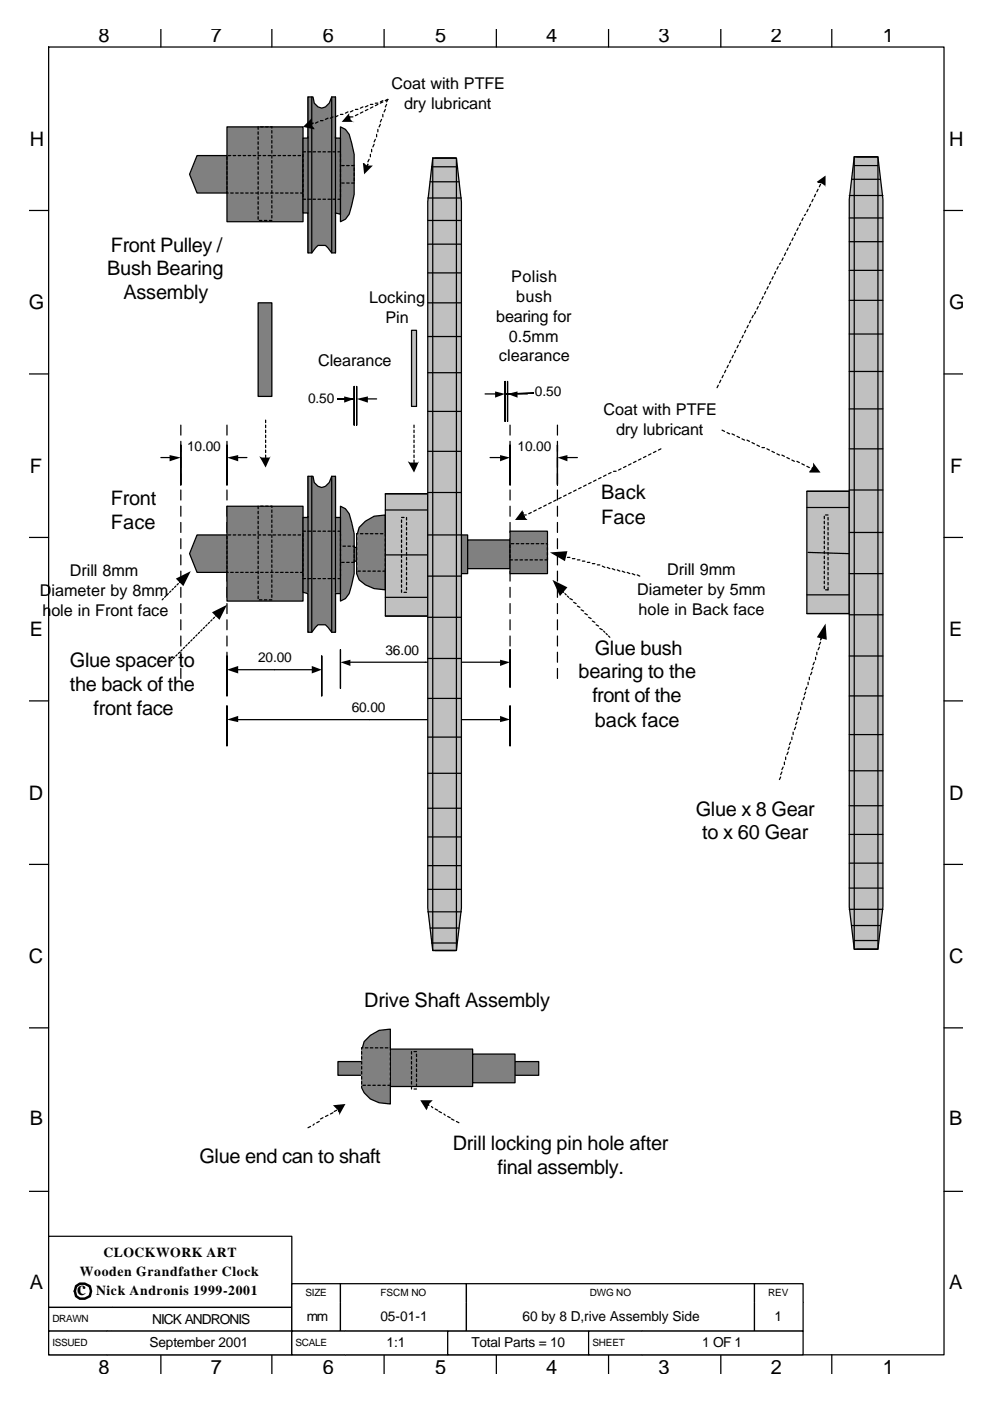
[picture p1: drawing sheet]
<svg xmlns="http://www.w3.org/2000/svg" width="210mm" height="297mm" viewBox="0 0 210 297" stroke-linecap="round" stroke-linejoin="round" font-family="sans-serif">
<g fill="#808080" stroke="#000" stroke-width=".26">
<path d="M64.3 31.9h7.9v10.1h-7.9z" fill-rule="evenodd"/>
<path d="M41.8 33h22.5v7.9h-22.5l-1.6-3.9z" fill-rule="evenodd"/>
<path d="M72.2 26.9l1.1 .5 .8 1.1 1 4.2v8.5l-1 4.2-.8 1.1-1.1 .5z" fill-rule="evenodd"/>
</g>
<g fill="none" stroke="#000" stroke-width=".26">
<path d="M67.2 38.8h.5M67.2 35.6v.6M67.2 36.7v.5M67.2 37.7v.6M67.2 35.1h.5M68.3 38.8h.5M68.3 35.1h.5M69.3 38.8h.5M69.3 35.1h.5M70.4 38.8h.5M70.4 35.1h.5M71.4 38.8h.6"/>
<path d="M71.4 35.1h.6M72.5 38.8h.5M72.5 35.1h.5M73.6 38.8h.5M73.6 35.1h.5M74.6 38.8h.5M74.6 35.1h.5M75.1 35.6v.6M75.1 36.7v.5M75.1 37.7v.6"/>
</g>
<path d="M48.2 26.9h16.1v20.1h-16.1z" fill-rule="evenodd" fill="#808080" stroke="#000" stroke-width=".26"/>
<g fill="none" stroke="#000" stroke-width=".26">
<path d="M48.2 33.2v.6M48.2 34.3v.5M48.2 35.4v.5M48.2 36.4v.6M48.2 37.5v.5M48.2 38.5v.6M48.2 39.6v.5M48.4 33h.5M49.5 33h.5M50.5 33h.6M51.6 33h.5M52.7 33h.5"/>
<path d="M53.7 33h.5M54.8 33h.5M54.8 26.9v.5M54.8 28v.5M54.8 29v.5M54.8 30.1v.5M54.8 31.1v.6M54.8 32.2v.5M54.8 33.2v.6M54.8 34.3v.5M54.8 35.4v.5M54.8 36.4v.6"/>
<path d="M54.8 37.5v.5M54.8 38.5v.6M54.8 39.6v.5M55.3 26.9h.5M55.8 33h.6M56.4 26.9h.5M56.9 33h.5M57.4 26.9h.3v.3M57.7 27.7v.5M57.7 28.8v.5M57.7 29.8v.5M57.7 30.9v.5"/>
<path d="M57.7 31.9v.6M57.7 33v.5M57.7 34v.6M57.7 35.1v.5M57.7 36.2v.5M57.7 37.2v.5M57.7 38.3v.5M57.7 39.3v.6M57.9 33h.6M59 33h.5M60.1 33h.5M61.1 33h.5"/>
<path d="M62.2 33h.5M63.2 33h.6M64.3 33v.5M64.3 34v.6M64.3 35.1v.5M64.3 36.2v.5M64.3 37.2v.5M64.3 38.3v.5M64.3 39.3v.6M65.4 20.5v33.1M71.2 20.5v33.1M48.2 40.7v.2h.2"/>
<path d="M48.9 40.9h.6M50 40.9h.5M51.1 40.9h.5M52.1 40.9h.6M53.2 40.9h.5M54.2 40.9h.6M54.8 40.7v.5M54.8 41.7v.5M54.8 42.8v.5M54.8 43.8v.6M54.8 44.9v.5M54.8 45.9v.6"/>
<path d="M55 46.7h.6M55.3 40.9h.5M56.1 46.7h.5M56.4 40.9h.5M57.1 46.7h.6M57.4 40.9h.5M57.7 40.4v.5M57.7 41.5v.5M57.7 42.5v.5M57.7 43.6v.5M57.7 44.6v.6M57.7 45.7v.5"/>
<path d="M58.5 40.9h.5M59.5 40.9h.6M60.6 40.9h.5M61.6 40.9h.6M62.7 40.9h.5M64.3 40.4v.5h-.5"/>
</g>
<path d="M65.4 20.5h1l.3 1.4 .8 .8 .8 .2 .8-.2 .7-.8 .6-1.4h.8v8.8h1v16.1l-1-.2v8.4h-.8l-1.3-1.6h-1.6l-1.4 1.6h-.7v-8.4h-1.1v-15.9h1.1z" fill-rule="evenodd" fill="#808080" stroke="#000" stroke-width=".26"/>
<g fill="none" stroke="#000" stroke-width=".26">
<path d="M64.3 32.2h.5M64.3 32.7v.5M64.3 33.8v.5M64.3 34.8v.6M64.3 35.9v.5M64.3 37v.5M64.3 38v.5M64.3 39.1v.5M65.4 32.2h.5M65.4 29v16.2M66.1 20.5v33.1M66.4 32.2h.5"/>
<path d="M67.5 32.2h.5M68.5 32.2h.6M69.6 32.2h.5M70.4 20.5v33.1M70.6 32.2h.6M71.2 29v16.2M71.7 32.2h.5M72.2 32.7v.5M72.2 33.8v.5M72.2 34.8v.6M72.2 35.9v.5M72.2 37v.5"/>
<path d="M72.2 38v.5M72.2 39.1v.5M64.3 42.2h.5M64.3 40.1v.6M64.3 41.2v.5M65.4 42.2h.5M66.4 42.2h.5M67.5 42.2h.5M68.5 42.2h.6M69.6 42.2h.5M70.6 42.2h.6M71.7 42.2h.5"/>
<path d="M72.2 40.1v.6M72.2 41.2v.5"/>
</g>
<path d="M72.2 137.8v8.2zM108.2 137.8v7.9z" fill-rule="evenodd" fill="#fff"/>
<path d="M72.2 137.8v8.2v-8.2M108.2 137.8v7.9v-7.9M74.3 140.4h32.1" fill="none" stroke="#000" stroke-width=".26"/>
<path d="M106.1 139.9l2.1 .5-2.1 .8zM72.2 140.4l2.1-.5v1.3z" fill="#000"/>
<g fill="#fff">
<path d="M81.2 135.9h8v4h-8z" fill-rule="evenodd"/>
<path d="M48.2 139.1v8.4zM68.3 139.1v8.4z" fill-rule="evenodd"/>
</g>
<path d="M48.2 139.1v8.4v-8.4M68.3 139.1v8.4v-8.4M50.3 142h16.1" fill="none" stroke="#000" stroke-width=".26"/>
<path d="M48.2 142l2.3-.8v1.6zM66.1 141.2l2.2 .8-2.2 .8z" fill="#000"/>
<g fill="#fff">
<path d="M54.2 137.5h8v4h-8z" fill-rule="evenodd"/>
<path d="M48.2 149.7v8.4zM108.2 149.7v8.4z" fill-rule="evenodd"/>
</g>
<path d="M48.2 149.7v8.4v-8.4M50.3 152.6h56.1M108.2 149.7v8.4v-8.4" fill="none" stroke="#000" stroke-width=".26"/>
<path d="M48.2 152.6l2.3-.8v1.3zM106.1 151.8l2.1 .8-2.1 .5z" fill="#000"/>
<g fill="#fff">
<path d="M200.3 252.6h4z"/>
<path d="M74.3 148.1h8v3.9h-8z" fill-rule="evenodd"/>
</g>
<g fill="none" stroke="#000" stroke-width=".26">
<path d="M10.3 10h190v277.2h-190zM34.1 6.2v3.8M57.7 6.2v3.8M81.5 6.2v3.8M105.3 6.2v3.8M129.1 6.2v3.8M152.9 6.2v3.8M176.5 6.2v3.8M6.3 44.6h4M200.3 44.6h4M6.3 79.3h4M200.3 79.3h4"/>
<path d="M6.3 113.9h4M200.3 113.9h4M6.3 148.6h4M200.3 148.6h4M6.3 183.3h4M200.3 183.3h4M6.3 217.9h4M200.3 217.9h4M6.3 252.6h4M200.3 252.6h4M34.1 287.2v4.1M57.7 287.2v4.1"/>
<path d="M81.5 287.2v4.1M105.3 287.2v4.1M129.1 287.2v4.1M152.9 287.2v4.1M176.5 287.2v4.1"/>
</g>
<path d="M10.3 262.1h51.6v15.1h-51.6z" fill-rule="evenodd" fill="#fff" stroke="#000" stroke-width=".26"/>
<path d="M61.9 272.2h10.3v3.9h-10.3z" fill-rule="evenodd" fill="#fff"/>
<path d="M61.9 276.1v-3.9h10.3v3.9" fill="none" stroke="#000" stroke-width=".26"/>
<path d="M72.2 272.2h26.8v3.9h-26.8z" fill-rule="evenodd" fill="#fff"/>
<path d="M72.2 276.1v-3.9h26.8v3.9" fill="none" stroke="#000" stroke-width=".26"/>
<path d="M99 272.2h61.1v3.9h-61.1z" fill-rule="evenodd" fill="#fff"/>
<path d="M99 276.1v-3.9h61.1v3.9" fill="none" stroke="#000" stroke-width=".26"/>
<path d="M160.1 272.2h10.3v3.9h-10.3z" fill-rule="evenodd" fill="#fff"/>
<path d="M160.1 276.1v-3.9h10.3v3.9" fill="none" stroke="#000" stroke-width=".26"/>
<path d="M10.3 277.2h13.5v5h-13.5z" fill-rule="evenodd" fill="#fff"/>
<path d="M23.8 277.2h-13.5v5h13.5" fill="none" stroke="#000" stroke-width=".26"/>
<path d="M23.8 277.2h38.1v5h-38.1z" fill-rule="evenodd" fill="#fff"/>
<path d="M23.8 277.2h38.1v5h-38.1" fill="none" stroke="#000" stroke-width=".26"/>
<path d="M61.9 276.1h10.3v6.1h-10.3z" fill-rule="evenodd" fill="#fff"/>
<path d="M61.9 276.1v6.1h10.3v-6.1" fill="none" stroke="#000" stroke-width=".26"/>
<path d="M72.2 276.1h26.8v6.1h-26.8z" fill-rule="evenodd" fill="#fff"/>
<path d="M72.2 276.1v6.1h26.8v-6.1" fill="none" stroke="#000" stroke-width=".26"/>
<path d="M99 276.1h61.1v6.1h-61.1z" fill-rule="evenodd" fill="#fff"/>
<path d="M99 276.1v6.1h61.1v-6.1" fill="none" stroke="#000" stroke-width=".26"/>
<path d="M160.1 276.1h10.3v6.1h-10.3z" fill-rule="evenodd" fill="#fff"/>
<path d="M160.1 276.1v6.1h10.3v-6.1" fill="none" stroke="#000" stroke-width=".26"/>
<path d="M10.3 282.2h12.5v5h-12.5z" fill-rule="evenodd" fill="#fff"/>
<path d="M22.8 282.2h-12.5v5h12.5" fill="none" stroke="#000" stroke-width=".26"/>
<path d="M22.8 282.2h39.1v5h-39.1z" fill-rule="evenodd" fill="#fff"/>
<path d="M22.8 282.2h39.1v5h-39.1" fill="none" stroke="#000" stroke-width=".26"/>
<path d="M61.9 282.2h11.4v5h-11.4z" fill-rule="evenodd" fill="#fff"/>
<path d="M73.3 282.2h-11.4v5h11.4" fill="none" stroke="#000" stroke-width=".26"/>
<path d="M73.3 282.2h21.7v5h-21.7z" fill-rule="evenodd" fill="#fff"/>
<path d="M73.3 282.2h21.7v5h-21.7" fill="none" stroke="#000" stroke-width=".26"/>
<path d="M95 282.2h29.9v5h-29.9z" fill-rule="evenodd" fill="#fff" stroke="#000" stroke-width=".26"/>
<path d="M124.9 282.2h11.4v5h-11.4z" fill-rule="evenodd" fill="#fff"/>
<path d="M136.3 282.2h-11.4v5h11.4" fill="none" stroke="#000" stroke-width=".26"/>
<path d="M136.3 282.2h34.1v5h-34.1z" fill-rule="evenodd" fill="#fff"/>
<g fill="none" stroke="#000" stroke-width=".26">
<path d="M48.2 90.1v2.2M48.2 93.6v2.1M48.2 97v2.1M108.2 90.1v2.2M108.2 93.6v2.1M108.2 97v2.1M48.2 100.5v2.1M48.2 103.9v2.1M48.2 107.3v2.1M48.2 110.8v2.1M48.2 114.2v2.1M48.2 117.7v2.1"/>
<path d="M108.2 100.5v2.1M108.2 103.9v2.1M108.2 107.3v2.1M108.2 110.8v2.1M108.2 114.2v2.1M108.2 117.7v2.1M36.5 139.9l-.3 .2M37 139.3l-.2 .3M37.6 138.8l-.3 .3M38.1 138.3l-.3 .3M38.6 137.8l-.2 .2M39.2 137.2l-.3 .3"/>
<path d="M39.7 136.7l-.3 .3M40.2 136.2l-.2 .2M40.7 135.6l-.2 .3M41.3 135.1l-.3 .3M41.8 134.6l-.3 .2M42.3 134.1l-.2 .2M42.9 133.5l-.3 .3M43.4 133l-.3 .3M43.9 132.5l-.2 .2M44.4 131.9l-.2 .3M45 131.4l-.3 .3M45.5 130.9l-.3 .2"/>
<path d="M46 130.4l-.2 .2M48.2 121.1v2.1M48.2 124.5v2.1M48.2 128v2.1M48.2 131.4v2.1M48.2 134.8v2.2M48.2 138.3v2.1M108.2 121.1v2.1M108.2 124.5v2.1M108.2 128v2.1M108.2 131.4v2.1M108.2 134.8v2.2"/>
<path d="M108.2 138.3v2.1M48.2 141.7v2.1M108.2 141.7v2.1M136.3 282.2h34.1v5h-34.1"/>
</g>
<path d="M45 129.8l3.2-1.6-1.6 3.2z" fill="#000"/>
<path d="M75.1 81.9v8.2zM75.7 81.9v8.2zM68.3 84.6h6.8z" fill-rule="evenodd" fill="#fff"/>
<path d="M70.9 84.6h2.4M75.1 81.9v8.2v-8.2M75.1 84.6h-6.8h6.8M75.7 81.9v8.2v-8.2M77.8 84.6h2.1" fill="none" stroke="#000" stroke-width=".26"/>
<path d="M73 84l2.1 .6-2.1 .8zM75.7 84.6l2.4-.6v1.4z" fill="#000"/>
<g fill="#fff">
<path d="M65.1 82.5h6.3v3.9h-6.3z" fill-rule="evenodd"/>
<path d="M107.2 80.9v8.4zM107.7 80.9v8.4zM107.4 83.5l8.8-.2z" fill-rule="evenodd"/>
</g>
<path d="M102.9 83.5h2.4M107.2 80.9v8.4v-8.4M107.4 83.5l8.8-.2-8.8 .2M107.7 80.9v8.4v-8.4M109.8 83.5h2.1" fill="none" stroke="#000" stroke-width=".26"/>
<path d="M105 83l2.2 .5-2.2 .8zM107.7 83.5l2.1-.5v1.3z" fill="#000"/>
<path d="M113.2 81.1h6.1v4h-6.1z" fill-rule="evenodd" fill="#fff"/>
<g fill="none" stroke="#000" stroke-width=".26">
<path d="M119.3 125.3l.3 .3M119.9 125.9l.2 .2M120.4 126.4l.2 .2M120.9 126.9l.5 .3M121.7 127.7l.5 .3M122.5 128.5l.5 .3M123.3 129.3l.5 .3M124.1 130.1l.5 .3M124.9 130.9l.5 .2M125.7 131.7l.5 .2M126.5 132.5l.5 .2M127.3 133.3l.5 .2"/>
<path d="M128.1 133.8l.2 .3M128.6 134.3l.3 .3M129.1 134.8l.3 .3M173 139.3v.6M173.3 138.3v.5M173.8 137.2l-.2 .6M174.1 136.2l-.3 .5M174.4 135.1l-.3 .5M167.2 159.5l-.2 .5M167.5 158.4l-.3 .5M167.7 157.3l-.2 .6M168 156.3v.5"/>
<path d="M168.3 155.2v.6M168.8 154.2l-.3 .5M169.1 153.1l-.3 .5M169.3 152l-.2 .6M169.6 151l-.3 .5M169.9 149.9v.6M170.1 148.9v.5M170.7 147.8l-.3 .5M170.9 146.8l-.2 .5M171.2 145.7l-.3 .5M171.4 144.6v.6M171.7 143.6v.5"/>
<path d="M172.2 142.5l-.2 .6M172.5 141.5l-.3 .5M172.8 140.4l-.3 .5M165.6 164.7l-.2 .6M165.9 163.7l-.3 .5M166.2 162.6l-.3 .6M166.4 161.6v.5M166.7 160.5v.5M65.9 238.8l-.5 .3M66.7 238.3l-.3 .3M67.7 237.8l-.5 .2M68.5 237l-.5 .2"/>
<path d="M69.6 236.4l-.5 .3M70.6 235.9l-.5 .3M71.4 235.4l-.5 .3"/>
</g>
<g fill="#000">
<path d="M117.2 122.9l3.2 1.6-1.6 1.9zM175.2 132.2l.2 3.4-2.1-.5z"/>
<path d="M70.6 234.3l2.7-.2-1.3 2.3v-.5l-.3-.2v-.3z" fill-rule="evenodd"/>
</g>
<path d="M54.8 64.2h2.9v19.8h-2.9z" fill-rule="evenodd" fill="#808080" stroke="#000" stroke-width=".26"/>
<g fill="none" stroke="#000" stroke-width=".26">
<path d="M56.4 89.1v.5M56.4 90.1v.6M56.4 91.2v.5M56.4 92.3v.5M56.4 93.3v.5M56.4 94.4v.5M56.4 95.4v.6M56.4 96.5v.5M87.8 90.1v.6M87.8 91.2v.5M87.8 92.3v.5M87.8 93.3v.5"/>
<path d="M87.8 94.4v.5M87.8 95.4v.6M87.8 96.5v.5M87.8 97.5v.6"/>
</g>
<g fill="#000">
<path d="M55 96.7l.6 .3h1.5l.3-.3-1 2.4z" fill-rule="evenodd"/>
<path d="M86.5 97.8l.5 .3h1.6l.3-.3-1.1 2.4z" fill-rule="evenodd"/>
</g>
<path d="M87.3 70h1.1v16.2h-1.1z" fill-rule="evenodd" fill="#c0c0c0" stroke="#000" stroke-width=".26"/>
<g fill="none" stroke="#000" stroke-width=".26">
<path d="M38.4 90.1v2.2M38.4 93.6v2.1M38.4 97v2.1M118.3 90.1v2.2M118.3 93.6v2.1M118.3 97v2.1M38.4 100.5v2.1M38.4 103.9v2.1M38.4 107.3v2.1M38.4 110.8v2.1M38.4 114.2v2.1M38.4 117.7v2.1"/>
<path d="M118.3 100.5v2.1M118.3 103.9v2.1M118.3 107.3v2.1M118.3 110.8v2.1M118.3 114.2v2.1M118.3 117.7v2.1M38.4 121.1v2.1M38.4 124.5v2.1M38.4 128v2.1M38.4 131.4v2.1M38.4 134.8v2.2M38.4 138.3v2.1"/>
<path d="M118.3 121.1v2.1M118.3 124.5v2.1M118.3 128v2.1M118.3 131.4v2.1M118.3 134.8v2.2M118.3 138.3v2.1M38.4 141.7v2.1M118.3 141.7v2.1M90.8 234.1l.2 .2M91.5 234.6l.3 .3M92.3 235.1l.6 .3M93.1 235.7l.6 .2"/>
<path d="M94.2 236.2l.3 .2M95 236.7l.5 .3M95.8 237.2l.5 .3M96.8 237.8l.6 .2"/>
</g>
<path d="M89.2 233.3h2.6l-.8 .8-.5 1.3z" fill-rule="evenodd" fill="#000"/>
<path d="M38.4 94.4v8.4zM48.2 94.4v8.4z" fill-rule="evenodd" fill="#fff"/>
<path d="M34.1 97h2.1M38.4 94.4v8.4v-8.4M48.2 94.4v8.4v-8.4M50.3 97h2.1" fill="none" stroke="#000" stroke-width=".26"/>
<path d="M36 96.5l2.4 .5-2.4 .8zM48.2 97l2.3-.5v1.3z" fill="#000"/>
<g fill="#fff">
<path d="M39.4 92.5h7.7v4.2h-7.7z" fill-rule="evenodd"/>
<path d="M108.2 94.4v8.4zM118.3 94.4v8.4z" fill-rule="evenodd"/>
</g>
<path d="M104 97h2.4M108.2 94.4v8.4v-8.4M118.3 94.4v8.4v-8.4M120.1 97h2.4" fill="none" stroke="#000" stroke-width=".26"/>
<path d="M106.1 96.5l2.1 .5-2.1 .8zM118.3 97l2.1-.5v1.3z" fill="#000"/>
<path d="M109.3 92.5h7.9v4.2h-7.9z" fill-rule="evenodd" fill="#fff"/>
<g fill="none" stroke="#000" stroke-width=".26">
<path d="M66.4 26.1l-.5 .3M67.5 25.8l-.6 .3M68 25.6h.5M69.6 25l-.5 .3M70.6 24.8l-.5 .2M71.7 24.5l-.5 .3M72.2 24.3h.6M73.8 23.7l-.5 .3M74.3 24.8h.6M74.9 23.5l-.6 .2M75.4 23.2h.5M75.9 24.3l-.5 .2"/>
<path d="M77 22.7l-.5 .2M77 23.7l-.5 .3M78.1 34.8l-.3 .6M78.1 22.4l-.6 .3M78.1 23.2l-.6 .3M78.3 33.8l-.2 .5M78.6 32.7v.5M78.6 22.1h.5M78.8 31.7v.5M79.1 22.7l-.5 .2M79.4 30.6l-.3 .5M79.6 29.5l-.2 .6"/>
<path d="M79.6 21.9h.6M79.9 28.5v.5M80.2 27.4v.6M80.2 22.1l-.6 .3M80.7 26.4l-.3 .5M81 25.3l-.3 .5M81.2 24.3v.5M81.2 21.6l-.5 .3M81.2 21.3l-.5 .3M81.8 21.3l.5-.2-.3 .5M81.8 23.2l-.3 .5M82 22.1l-.2 .6"/>
<path d="M174.1 39.1l-.3 .5M163.5 59.7l-.3 .5M164 58.6l-.2 .6M164.6 57.6l-.3 .5M165.1 56.5l-.3 .6M165.6 55.7l-.2 .3M166.2 54.7l-.3 .5M166.7 53.6l-.3 .6M167.2 52.6l-.2 .5M167.7 51.5l-.2 .5M168.3 50.4l-.3 .6M168.8 49.4l-.3 .5"/>
<path d="M169.3 48.3l-.2 .6M169.9 47.3l-.3 .5M170.4 46.2l-.3 .5M170.9 45.4l-.2 .3M171.4 44.4l-.2 .5M172 43.3l-.3 .5M172.5 42.2l-.3 .6M173 41.2l-.2 .5M173.6 40.1l-.3 .6M153.5 79.6l-.3 .5M154 78.5l-.3 .5M154.5 77.4l-.2 .6"/>
<path d="M155 76.4l-.2 .5M155.6 75.3l-.3 .5M156.1 74.3l-.3 .5M156.6 73.2l-.2 .5M157.2 72.1l-.3 .6M157.7 71.1l-.3 .5M158.2 70l-.2 .6M158.7 69l-.2 .5M159.3 67.9l-.3 .5M159.8 66.9l-.3 .5M160.3 66.1l-.2 .5M160.9 65l-.3 .5"/>
<path d="M161.4 63.9l-.3 .6M161.9 62.9l-.2 .5M162.5 61.8l-.3 .6M163 60.8l-.3 .5M130.2 99.9h.5M131.8 99.4l-.6 .3M132.8 98.9l-.5 .2M133.9 98.3l-.6 .3M134.9 97.8l-.5 .3M136 97.3l-.5 .2M137.1 96.7l-.6 .3M138.1 96.2l-.5 .3"/>
<path d="M139.2 95.7l-.6 .3M140.2 95.2l-.5 .2M152.4 81.7l-.3 .5M152.9 80.6l-.2 .5M153.2 91.2l.5 .3M154.3 91.7l.5 .3M155.3 92l.5 .3M156.4 92.5l.5 .3M157.4 93l.6 .3M158.5 93.3l.5 .3M159.5 93.8l.6 .3M160.6 94.4l.5 .2"/>
<path d="M161.7 94.9h.5M162.7 95.2l.5 .2M163.8 95.7l.5 .3M164.8 96.2l.6 .3M165.9 96.5l.5 .2M167 97l.5 .3M168 97.5l.5 .3M169.1 97.8l.5 .3M170.1 98.3l.6 .3M171.2 98.9l.5 .2M172.2 99.4h.3M111.1 109.2h.6"/>
<path d="M112.7 108.7l-.5 .2M113.8 108.1l-.6 .3M114.8 107.6l-.5 .3M115.9 107.1l-.5 .2M116.9 106.5l-.5 .3M118 106l-.5 .3M119.1 105.5l-.6 .2M120.1 105l-.5 .2M120.4 118.2h.5M121.2 104.4l-.6 .3M121.4 118.4h.6M122.2 103.9l-.5 .3"/>
<path d="M122.5 118.7h.5M123.3 103.4l-.5 .2M123.6 119h.5M124.4 102.8l-.6 .3M124.6 119.2h.5M125.4 102.3l-.5 .3M125.7 119.5h.5M126.5 101.8l-.6 .2M126.7 119.8h.6M127.5 101.2l-.5 .3M128.6 100.7l-.5 .3M129.6 100.2l-.5 .3"/>
<path d="M34.7 126.9l-.3 .3M35.2 126.4l-.3 .2M35.7 125.9l-.2 .2M36.2 125.3l-.2 .3M36.8 124.8l-.3 .3M37.3 124.3l-.3 .2M37.8 123.7l-.2 .3M38.4 123.2l-.3 .3M127.8 120l.5 .3M128.9 120.3l.5 .3M129.9 120.6l.5 .2M131 120.8l.5 .3"/>
<path d="M132 121.1l.6 .3M133.1 121.4l.5 .2M134.1 121.6l.6 .3M135.2 121.9l.5 .2"/>
</g>
<g fill="#000">
<path d="M116.7 117.1l3.7-.2-.5 2.1zM37.3 122.7l3.2-1.6-1.6 3.2z"/>
<path d="M64.3 26.9l1.8-1.9v1.6l.6 .6v.2z" fill-rule="evenodd"/>
<path d="M74.1 24l.2 1.3 .6 .5h.2h-2.6z" fill-rule="evenodd"/>
<path d="M77 34.6h.3l.5 .5h1.3l-1.8 1.9z" fill-rule="evenodd"/>
<path d="M173.3 38.5l1.9-1.3v2.4v-.3h-.3l-.8-.5h-.5z" fill-rule="evenodd"/>
<path d="M110.9 108.1v.3l.2 .3v.5l.8 1h-2.6z" fill-rule="evenodd"/>
<path d="M172.5 98.1l1.6 2.1h-2.4v-.3l.8-1z" fill-rule="evenodd"/>
</g>
<g fill="#808080" stroke="#000" stroke-width=".26">
<path d="M71.7 225.1h42.6v2.9h-42.6z" fill-rule="evenodd"/>
<path d="M76.7 222.4h23.6v8h-23.6z" fill-rule="evenodd"/>
<path d="M100.3 223.5h9v6.1h-9z" fill-rule="evenodd"/>
<path d="M77.3 220.8l1.3-1.3 1.8-1 2.4-.3v15.9l-2.4-.3-1.8-.8-1.3-1.3-.6-1.1v-7.9z" fill-rule="evenodd"/>
</g>
<path d="M76.7 222.2h6.1v7.9h-6.1z" fill-rule="evenodd" fill="#808080"/>
<g fill="none" stroke="#000" stroke-width=".26">
<path d="M76.7 223v.5M76.7 224v.5M76.7 225.1v.5M76.7 226.1v.6M76.7 227.2v.5M76.7 228.2v.6M76.7 229.3v.5M77 230.1h.5M77 222.2h-.3v.2M77.5 222.2h.6M78.1 230.1h.5M78.6 222.2h.5"/>
<path d="M79.1 230.1h.5M79.6 222.2h.6M80.2 230.1h.5M80.7 222.2h.5M81.2 230.1h.6M81.8 222.2h.5M82.8 229.6v.5h-.5M82.8 222.2v.5M82.8 223.2v.5M82.8 224.3v.5M82.8 225.3v.6M82.8 226.4v.5"/>
<path d="M82.8 227.5v.5M82.8 228.5v.5M87.3 223v.5M87.3 224v.5M87.3 225.1v.5M87.3 226.1v.6M87.3 227.2v.5M87.3 228.2v.6M87.3 229.3v.5M87.3 230.4v.5M87.8 230.9h.6M87.8 223h.6"/>
<path d="M88.4 223.5v.5M88.4 224.5v.6M88.4 225.6v.5M88.4 226.7v.5M88.4 227.7v.5M88.4 228.8v.5M88.4 229.8v.6"/>
</g>
<path d="M171.2 104.2h9v25.9h-9z" fill-rule="evenodd" fill="#c0c0c0" stroke="#000" stroke-width=".26"/>
<g fill="none" stroke="#000" stroke-width=".26">
<path d="M171.2 104.2h9M171.2 107.6h9M171.4 117.1l8.8 .3M174.9 109.4v.6M174.9 110.5v.5M174.9 111.6v.5M174.9 112.6v.6M174.9 113.7v.5M174.9 114.7v.6M174.9 115.8v.5M174.9 116.9v.5M174.9 117.9v.5"/>
<path d="M174.9 119v.5M175.2 109.2h.5M175.7 109.7v.5M175.7 110.8v.5M175.7 111.8v.6M175.7 112.9v.5M175.7 113.9v.6M175.7 115v.5M175.7 116.1v.5M175.7 117.1v.6M175.7 118.2v.5M175.7 119.2v.6"/>
<path d="M171.2 126.1h9M171.2 130.1h9M174.9 120v.6M174.9 121.1v.5M174.9 122.1v.6M174.9 123.2v.5M174.9 124.3v.5M175.7 124.5v.6h-.5M175.7 120.3v.5M175.7 121.4v.5M175.7 122.4v.5M175.7 123.5v.5"/>
</g>
<path d="M181.2 33.2h5.1l1 9v150.1l-1 9h-5.1l-1-9v-150.1z" fill-rule="evenodd" fill="#c0c0c0" stroke="#000" stroke-width=".26"/>
<g fill="none" stroke="#000" stroke-width=".26">
<path d="M180.7 38h6.1M181.2 33.2h5.1v168.1h-5.1zM181.2 35.1h5.1M181.8 33.2h4.2M180.2 41.5h7.1M180.2 46.2h7.1M180.2 51.2h7.1M180.2 57.3h7.1M180.2 63.7h7.1M180.2 70.8h7.1M180.2 78.8h7.1M180.2 86.7h7.1"/>
<path d="M180.2 95.2h7.1M180.2 103.9h7.1M180.2 112.9h7.1M180.2 139.1h7.1M180.2 130.4h7.1M180.2 121.6h7.1M180.2 155.8h7.1M180.2 147.5h7.1M180.2 176.9h7.1M180.2 170.8h7.1M180.2 163.4h7.1M180.2 192.8h7.1"/>
<path d="M180.2 188.3h7.1M180.2 183h7.1M180.7 196.2h6.1M181.2 199.4h5.1M181.8 201.3h4.2"/>
</g>
<g fill="#808080" stroke="#000" stroke-width=".26">
<path d="M70.6 116.1h42.6v2.9h-42.6z" fill-rule="evenodd"/>
<path d="M75.7 113.4h23.5v8.2h-23.5z" fill-rule="evenodd"/>
<path d="M99.2 114.5h9v6.1h-9z" fill-rule="evenodd"/>
<path d="M76.2 111.8l1.3-1.3 1.9-1.1 2.4-.2v15.9l-2.4-.3-1.9-.8-1.3-1.1-.5-1.3v-7.9z" fill-rule="evenodd"/>
</g>
<path d="M75.7 113.2h6.1v7.9h-6.1z" fill-rule="evenodd" fill="#808080"/>
<g fill="none" stroke="#000" stroke-width=".26">
<path d="M75.7 113.9v.6M75.7 115v.5M75.7 116.1v.5M75.7 117.1v.6M75.7 118.2v.5M75.7 119.2v.6M75.9 113.2h-.2v.2M76.5 113.2h.5M77.5 113.2h.6M78.6 113.2h.5M79.6 113.2h.6M80.7 113.2h.5"/>
<path d="M81.8 113.2v.5M81.8 114.2v.5M81.8 115.3v.5M81.8 116.3v.6M81.8 117.4v.5M81.8 118.4v.6M81.8 119.5v.5M86.3 113.9v.6M86.3 115v.5M86.3 116.1v.5M86.3 117.1v.6M86.3 118.2v.5"/>
<path d="M86.3 119.2v.6M86.8 113.9h.5M87.3 114.5v.5M87.3 115.5v.6M87.3 116.6v.5M87.3 117.7v.5M87.3 118.7v.5M87.3 119.8v.5M75.7 120.3v.5M75.9 121.1h.6M77 121.1h.5M78.1 121.1h.5"/>
<path d="M79.1 121.1h.5M80.2 121.1h.5M81.8 120.6v.5h-.6M86.3 120.3v.5M86.3 121.4v.5M86.8 121.9h.5M87.3 120.8v.6"/>
</g>
<path d="M108.2 112.6h8v9h-8z" fill-rule="evenodd" fill="#808080" stroke="#000" stroke-width=".26"/>
<g fill="none" stroke="#000" stroke-width=".26">
<path d="M108.2 118.7h.5M108.2 115.5v.6M108.2 116.6v.5M108.2 117.7v.5M108.5 115.3h.5M109.3 118.7h.5M109.5 115.3h.6M110.3 118.7h.6M110.6 115.3h.5M111.4 118.7h.5M111.7 115.3h.5M112.4 118.7h.6"/>
<path d="M112.7 115.3h.5M113.5 118.7h.5M113.8 115.3h.5M114.6 118.7h.5M114.8 115.3h.6M115.9 115.3h.3v.2M116.2 118.2v.5h-.6M116.2 116.1v.5M116.2 117.1v.6"/>
</g>
<g fill="#808080" stroke="#000" stroke-width=".26">
<path d="M64.3 112.4h7.9v10h-7.9z" fill-rule="evenodd"/>
<path d="M41.8 113.4h22.5v8h-22.5l-1.6-4z" fill-rule="evenodd"/>
<path d="M72.2 107.3l1.1 .6 .8 1 1 4.3v8.4l-1 4.3-.8 1-1.1 .5z" fill-rule="evenodd"/>
</g>
<g fill="none" stroke="#000" stroke-width=".26">
<path d="M67.2 119.2h.5M67.2 116.1v.5M67.2 117.1v.6M67.2 118.2v.5M67.5 115.8h.5M68.3 119.2h.5M68.5 115.8h.6M69.3 119.2h.5M69.6 115.8h.5M70.4 119.2h.5M70.6 115.8h.6M71.4 119.2h.6"/>
<path d="M71.7 115.8h.5M72.5 119.2h.5M72.8 115.8h.5M73.6 119.2h.5M73.8 115.8h.5M74.9 115.8h.2v.3M75.1 118.7v.5h-.5M75.1 116.6v.5M75.1 117.7v.5"/>
</g>
<path d="M48.2 107.3h16.1v20.1h-16.1z" fill-rule="evenodd" fill="#808080" stroke="#000" stroke-width=".26"/>
<g fill="none" stroke="#000" stroke-width=".26">
<path d="M48.2 113.7v.5M48.2 114.7v.6M48.2 115.8v.5M48.2 116.9v.5M48.2 117.9v.5M48.2 119v.5M48.4 113.4h.5M49.5 113.4h.5M50.5 113.4h.6M51.6 113.4h.5M52.7 113.4h.5M53.7 113.4h.5"/>
<path d="M54.8 113.4h.5M54.8 107.3v.6M54.8 108.4v.5M54.8 109.4v.6M54.8 110.5v.5M54.8 111.6v.5M54.8 112.6v.6M54.8 113.7v.5M54.8 114.7v.6M54.8 115.8v.5M54.8 116.9v.5M54.8 117.9v.5"/>
<path d="M54.8 119v.5M55.3 107.3h.5M55.8 113.4h.6M56.4 107.3h.5M56.9 113.4h.5M57.4 107.3h.3v.3M57.7 108.1v.6M57.7 109.2v.5M57.7 110.2v.6M57.7 111.3v.5M57.7 112.4v.5M57.7 113.4v.5"/>
<path d="M57.7 114.5v.5M57.7 115.5v.6M57.7 116.6v.5M57.7 117.7v.5M57.7 118.7v.5M57.7 119.8v.5M57.9 113.4h.6M59 113.4h.5M60.1 113.4h.5M61.1 113.4h.5M62.2 113.4h.5M63.2 113.4h.6"/>
<path d="M64.3 113.4v.5M64.3 114.5v.5M64.3 115.5v.6M64.3 116.6v.5M64.3 117.7v.5M64.3 118.7v.5M64.3 119.8v.5M65.4 101v33.1M71.2 101v33.1M48.2 121.1v.3h.2M48.2 120v.6M48.9 121.4h.6"/>
<path d="M50 121.4h.5M51.1 121.4h.5M52.1 121.4h.6M53.2 121.4h.5M54.2 121.4h.6M54.8 120v.6M54.8 121.1v.5M54.8 122.1v.6M54.8 123.2v.5M54.8 124.3v.5M54.8 125.3v.6M54.8 126.4v.5"/>
<path d="M55 127.2h.6M55.3 121.4h.5M56.1 127.2h.5M56.4 121.4h.5M57.1 127.2h.6M57.4 121.4h.5M57.7 120.8v.6M57.7 121.9v.5M57.7 122.9v.6M57.7 124v.5M57.7 125.1v.5M57.7 126.1v.5"/>
<path d="M58.5 121.4h.5M59.5 121.4h.6M60.6 121.4h.5M61.6 121.4h.6M62.7 121.4h.5M64.3 120.8v.6h-.5"/>
</g>
<path d="M65.4 101h1l.3 1.3 .8 .8 .8 .3 .8-.3 .7-.8 .6-1.3h.8v8.7h1v16.2h-1v8.2h-.8l-1.3-1.6h-1.6l-1.4 1.6h-.7v-8.2l-1.1-.3v-15.9h1.1z" fill-rule="evenodd" fill="#808080" stroke="#000" stroke-width=".26"/>
<g fill="none" stroke="#000" stroke-width=".26">
<path d="M64.3 112.6h.5M64.3 113.2v.5M64.3 114.2v.5M64.3 115.3v.5M64.3 116.3v.6M64.3 117.4v.5M64.3 118.4v.6M64.3 119.5v.5M65.4 112.6h.5M65.4 109.4v16.2M66.1 101v33.1M66.4 112.6h.5"/>
<path d="M67.5 112.6h.5M68.5 112.6h.6M69.6 112.6h.5M70.4 101v33.1M70.6 112.6h.6M71.2 109.7v15.9M71.7 112.6h.5M72.2 113.2v.5M72.2 114.2v.5M72.2 115.3v.5M72.2 116.3v.6M72.2 117.4v.5"/>
<path d="M72.2 118.4v.6M72.2 119.5v.5M64.3 122.7h.5M64.3 120.6v.5M64.3 121.6v.5M65.4 122.7h.5M66.4 122.7h.5M67.5 122.7h.5M68.5 122.7h.6M69.6 122.7h.5M70.6 122.7h.6M71.7 122.7h.5"/>
<path d="M72.2 120.6v.5M72.2 121.6v.5"/>
</g>
<path d="M81.8 104.7h9v25.9h-9z" fill-rule="evenodd" fill="#c0c0c0" stroke="#000" stroke-width=".26"/>
<g fill="none" stroke="#000" stroke-width=".26">
<path d="M81.8 104.7h9M81.8 108.1h9M81.8 117.7h9M85.2 110.2v.6M85.2 111.3v.5M85.2 112.4v.5M85.2 113.4v.5M85.2 114.5v.5M85.2 115.5v.6M85.2 116.6v.5M85.2 117.7v.5M85.2 118.7v.5"/>
<path d="M85.2 119.8v.5M85.2 109.7h.5M86.3 109.7v.5M86.3 110.8v.5M86.3 111.8v.6M86.3 112.9v.5M86.3 113.9v.6M86.3 115v.5M86.3 116.1v.5M86.3 117.1v.6M86.3 118.2v.5M86.3 119.2v.6"/>
<path d="M81.8 126.6h9M81.8 130.6h9M85.2 120.8v.6M85.2 121.9v.5M85.2 122.9v.6M85.2 124v.5M85.2 125.1v.5M85.7 125.6h.6M86.3 120.3v.5M86.3 121.4v.5M86.3 122.4v.5M86.3 123.5v.5"/>
<path d="M86.3 124.5v.6"/>
</g>
<path d="M91.8 33.5h5l1.1 9.3v149.7l-1.1 9h-5l-1-9v-149.7z" fill-rule="evenodd" fill="#c0c0c0" stroke="#000" stroke-width=".26"/>
<g fill="none" stroke="#000" stroke-width=".26">
<path d="M91.3 38.5h6.1M91.5 35.4h5.3M91.8 33.5h5v168h-5zM92.3 33.5h4.3M90.8 42h7.1M90.8 46.7h7.1M90.8 51.8h7.1M90.8 57.9h7.1M90.8 64.2h7.1M90.8 71.3h7.1M90.8 79h7.1M90.8 87.2h7.1"/>
<path d="M90.8 95.7h7.1M90.8 104.4h7.1M90.8 113.4h7.1M90.8 139.6h7.1M90.8 130.9h7.1M90.8 122.1h7.1M90.8 156.3h7.1M90.8 148.1h7.1M90.8 177.4h7.1M90.8 171.4h7.1M90.8 164h7.1M90.8 193.3h7.1"/>
<path d="M90.8 188.6h7.1M90.8 183.5h7.1M91.3 196.8h6.1M91.5 199.9h5.3M92.3 201.5h4.3"/>
</g>
<path d="M16.1 272.7l.8-.5h1.1l1 .5 .3 1.1-.3 1-1 .5h-1.1l-.8-.5-.2-1z" fill="none" stroke="#000" stroke-width=".53"/>
<g font-size="4.2">
<text x="20.9" y="8.9">8</text>
<text x="44.7" y="8.9">7</text>
<text x="68.5" y="8.9">6</text>
<text x="92.3" y="8.9">5</text>
<text x="115.9" y="8.9">4</text>
<text x="139.7" y="8.9">3</text>
<text x="163.5" y="8.9">2</text>
<text x="187.3" y="8.9">1</text>
<text x="6.3" y="30.9">H</text>
<text x="201.3" y="30.9">H</text>
<text x="23.5" y="53.4">Front Pulley /</text>
<text x="22.8" y="58.4">Bush Bearing</text>
<text x="6.1" y="65.5">G</text>
<text x="26.2" y="63.4">Assembly</text>
<text x="201.3" y="65.5">G</text>
<text x="6.3" y="100.2">F</text>
<text x="201.6" y="100.2">F</text>
<text x="23.5" y="107.1">Front</text>
<text x="127.5" y="105.7">Back</text>
<text x="23.5" y="112.1">Face</text>
<text x="127.5" y="111">Face</text>
<text x="6.3" y="134.8">E</text>
<text x="201.3" y="134.8">E</text>
<text x="14.8" y="141.5">Glue spacer to</text>
<text x="122.8" y="143.8">bearing to the</text>
<text x="126.2" y="138.8">Glue bush</text>
<text x="14.8" y="146.5">the back of the</text>
<text x="125.7" y="148.9">front of the</text>
<text x="19.8" y="151.5">front face</text>
<text x="126.2" y="154.2">back face</text>
<text x="6.1" y="169.5">D</text>
<text x="147.6" y="172.9">Glue x 8 Gear</text>
<text x="201.3" y="169.5">D</text>
<text x="149" y="178">to x 60 Gear</text>
<text x="6.1" y="204.2">C</text>
<text x="201.3" y="204.2">C</text>
<text x="77.3" y="213.4">Drive Shaft Assembly</text>
<text x="6.3" y="238.6">B</text>
<text x="201.3" y="238.6">B</text>
<text x="96" y="243.9">Drill locking pin hole after</text>
<text x="42.3" y="246.5">Glue end can to shaft</text>
<text x="105.6" y="248.9">final assembly.</text>
<text x="6.3" y="273.2">A</text>
<text x="16.4" y="274.5">c</text>
<text x="201.3" y="273.2">A</text>
<text x="20.9" y="291.2">8</text>
<text x="44.7" y="291.2">7</text>
<text x="68.5" y="291.2">6</text>
<text x="92.3" y="291.2">5</text>
<text x="115.9" y="291.2">4</text>
<text x="139.7" y="291.2">3</text>
<text x="163.5" y="291.2">2</text>
<text x="187.3" y="291.2">1</text>
</g>
<g font-size="3.4">
<text x="83.1" y="19">Coat with PTFE</text>
<text x="85.7" y="23.2">dry lubricant</text>
<text x="108.5" y="59.7">Polish</text>
<text x="78.3" y="64.2">Locking</text>
<text x="109.5" y="63.9">bush</text>
<text x="81.8" y="68.4">Pin</text>
<text x="105.3" y="68.2">bearing for</text>
<text x="67.5" y="77.7">Clearance</text>
<text x="105.8" y="76.6">clearance</text>
<text x="107.9" y="72.4">0.5mm</text>
<text x="128.1" y="88">Coat with PTFE</text>
<text x="130.7" y="92.3">dry lubricant</text>
<text x="14.8" y="122.1">Drill 8mm</text>
<text x="141.6" y="121.9">Drill 9mm</text>
<text x="8.5" y="126.4">Diameter by 8mm</text>
<text x="9" y="130.6">hole in Front face</text>
<text x="135.2" y="126.1">Diameter by 5mm</text>
<text x="135.5" y="130.4">hole in Back face</text>
</g>
<g font-size="2.9">
<text x="65.4" y="85.4">0.50</text>
<text x="113.5" y="84">0.50</text>
<text x="39.7" y="95.7">10.00</text>
<text x="109.8" y="95.7">10.00</text>
<text x="54.8" y="140.4">20.00</text>
<text x="81.8" y="138.8">36.00</text>
<text x="74.6" y="151">60.00</text>
<text x="22" y="266.6">CLOCKWORK ART</text>
<text x="16.9" y="270.6">Wooden Grandfather Clock</text>
<text x="20.4" y="274.5">Nick Andronis 1999-2001</text>
<text x="32.3" y="280.6">NICK ANDRONIS</text>
<text x="65.1" y="280.1">mm</text>
<text x="80.7" y="280.1">05-01-1</text>
<text x="110.9" y="280.1">60 by 8 D,rive Assembly Side</text>
<text x="164.3" y="280.1">1</text>
<text x="31.7" y="285.7">September 2001</text>
<text x="82" y="285.7">1:1</text>
<text x="100" y="285.7">Total Parts = 10</text>
<text x="149" y="285.7">1 OF 1</text>
</g>
<g font-size="2.1">
<text x="64.8" y="274.8">SIZE</text>
<text x="80.7" y="274.8">FSCM NO</text>
<text x="125.1" y="274.8">DWG NO</text>
<text x="163" y="274.8">REV</text>
<text x="11.1" y="280.4">DRAWN</text>
<text x="11.1" y="285.4">ISSUED</text>
<text x="62.7" y="285.4">SCALE</text>
<text x="125.7" y="285.4">SHEET</text>
</g>
</svg>
